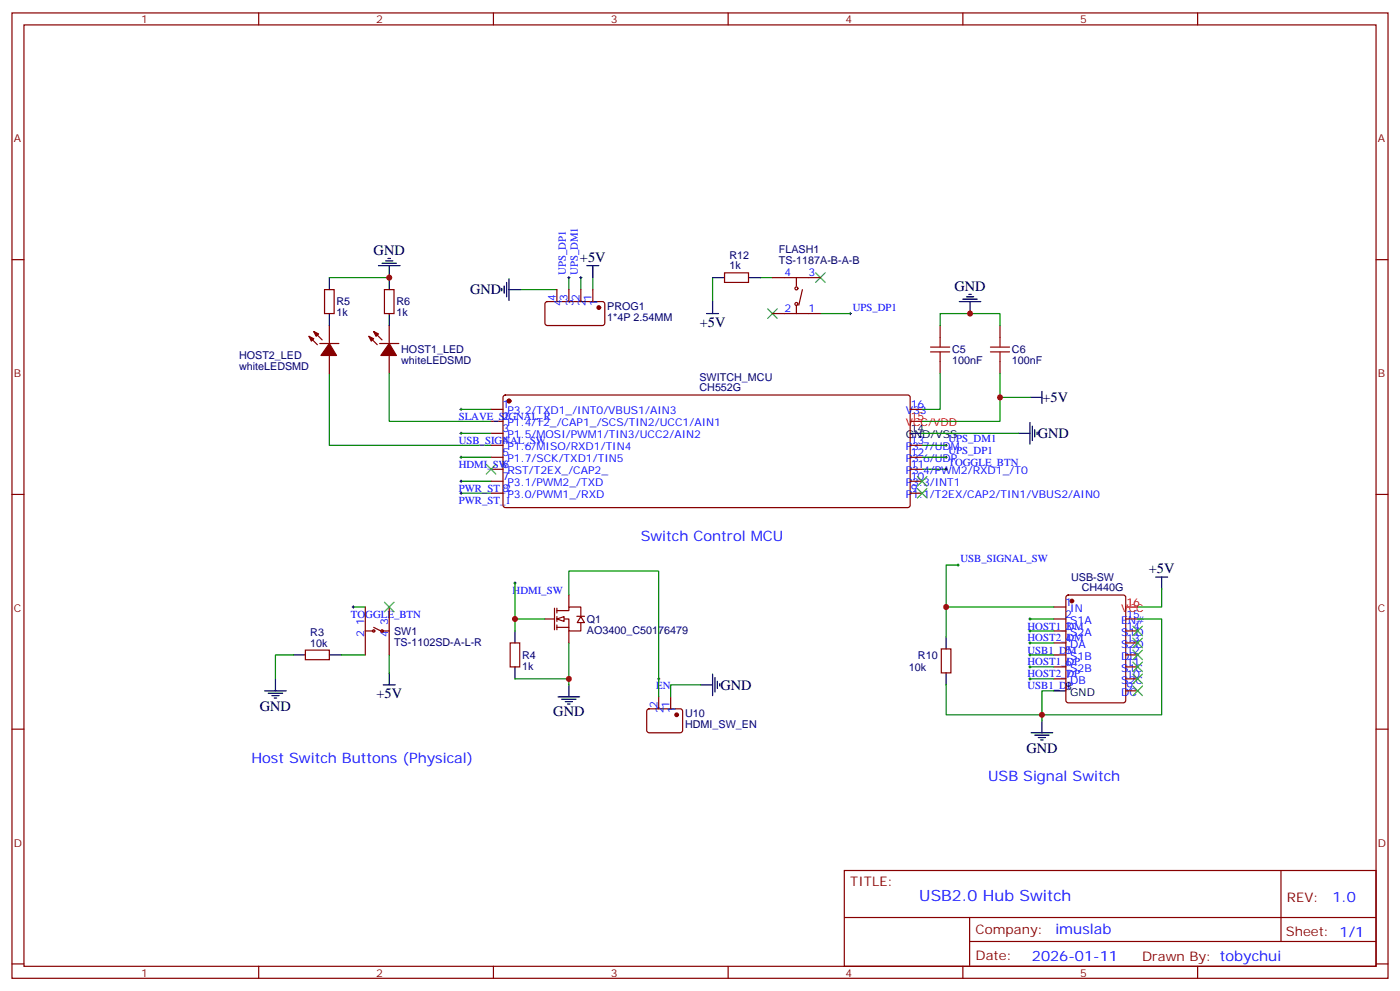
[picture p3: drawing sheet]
<svg xmlns="http://www.w3.org/2000/svg" width="412mm" height="292mm" viewBox="0 0 412 292" stroke-linecap="round" stroke-linejoin="round" font-family="sans-serif">
<g fill="none" stroke="#870000" stroke-width=".35">
<path d="M3.5 3.8h405.4v284.3h-405.4zM7.1 7.3h398.2v277.3h-398.2zM76.2 3.8v3.5M145.3 3.8v3.5M214.5 3.8v3.5M283.6 3.8v3.5M352.8 3.8v3.5M3.5 76.5h3.6M405.3 76.5h3.6M91 99.1l2.5 2.4M92.4 97.6l2.5 2.5M95.6 85.3h2.8v7.1h-2.8z"/>
<path d="M97 95.9v5.3M108.7 99.1l2.4 2.4M110.1 97.6l2.4 2.5M113.2 85.3h2.9v7.1h-2.9zM114.7 95.9v5.3M160.7 89l.5-.2 16.5 .1 .5 .6-.1 6-.7 .4-16.5-.1-.4-.6v-5.7zM164 85.3v3.5M167.6 85.3v3.5M171.1 85.3v3.5M174.6 85.3v3.5M213.4 80.4h7.1v2.8h-7.1zM227.5 81.8h14.2"/>
<path d="M227.5 92.4h14.2M234.6 81.8v2.4M234.6 89.9v2.5M236.4 85.3l-1.1 4.6M276.9 95.9v3.5M294.6 95.9v3.5M94.2 101.2h5.6M97 104.7v5.3M111.8 101.2h5.7M114.7 104.7v5.3M148.4 116.6l.5-.3 118.8 .1 .4 .7-.1 32-.6 .4-118.8-.1-.4-.6v-31.7zM276.9 106.5v3.5"/>
<path d="M294.6 106.5v3.5M144.6 120.6h3.6M144.6 124.1h3.6M144.6 127.6h3.6M144.6 131.2h3.6M144.6 134.7h3.6M144.6 138.2h3.6M268.1 120.6h3.5M268.1 131.2h3.5M268.1 134.7h3.5M268.1 138.2h3.5M3.5 145.6h3.6"/>
<path d="M144.6 141.7h3.6M144.6 145.3h3.6M268.1 141.7h3.5M268.1 145.3h3.5M405.3 145.6h3.6M107.6 178.8v14.1M114.7 178.8v14.1M163.3 179.1v6.4M164 179.8h3.6v-1h3.5v2.8M164 179.1v1.5M167.6 175.3v3.5M310.4 178.8h3.6"/>
<path d="M314.2 175.5l.5-.2h16.2l.7 .4v30.6l-.5 .7h-16.4l-.7-.5v-30.5zM90 191.5h7v2.8h-7zM107.6 185.8h2.5M110.1 184.8l2.1 1h2.5M160.5 182.3h2.8M164 182.3h3.6v3.5h3.5v-2.4M164 181.6v1.4M164 184.1v1.4M164 184.8h3.6M167.6 185.8v3.6M169.9 181.5h2.3M171.1 181.6l1.1 1.8h-2.2z"/>
<path d="M277.3 191.1h2.8v7.1h-2.8zM310.4 185.8h3.6M310.4 182.3h3.6M310.4 189.4h3.6M310.4 192.9h3.6M310.4 196.4h3.6M310.4 200h3.6M331.6 185.8h3.5M331.6 182.3h3.5M331.6 189.4h3.5M331.6 192.9h3.5M331.6 196.4h3.5"/>
<path d="M331.6 200h3.5M3.5 214.8h3.6M190.7 209l.5-.2h9.5l.4 .7-.1 5.9-.6 .4h-9.5l-.4-.7v-5.6zM194 205.2v3.6M197.6 205.2v3.6M331.6 203.5h3.5M405.3 214.8h3.6M248.7 256.4h156.6v28.2h-156.6zM377.3 256.4v20.9M248.7 270.2h156.5M285.6 277.3h119.6M285.6 270.2v14.2"/>
<path d="M3.5 283.9h3.6M76.2 284.6v3.5M145.3 284.6v3.5M214.5 284.6v3.5M283.6 284.6v3.5M352.8 284.6v3.5M405.3 283.9h3.6"/>
<circle cx="234.6" cy="84.9" r=".44"/>
<circle cx="234.6" cy="89.5" r=".44"/>
<circle cx="110.1" cy="185.8" r=".35"/>
<circle cx="112.5" cy="185.8" r=".35"/>
</g>
<g fill="none" stroke="#008700" stroke-width=".35">
<path d="M97 81.8h17.7M153.5 85.3h10.5M167.6 81.8v3.5M171.1 81.8v3.5M174.6 81.8v3.5M209.9 81.8v7M224 81.8h3.5M241.7 92.4h8.8M276.9 95.9v-3.5h17.7v3.5M97 110v21.2h47.6M114.7 110v14.1h29.9M276.9 110v10.6h-5.3"/>
<path d="M294.6 110v14.1h-23M294.6 117.1h8.8M135.8 127.6h8.8M135.8 120.6h8.8M271.6 138.2h7.1M271.6 131.2h7.1M271.6 134.7h7.1M271.6 127.6h28.3M135.8 141.7h8.8M135.8 145.3h8.8M104.1 178.8h3.5M167.6 175.3v-7.1h26.4v37"/>
<path d="M282.2 166.4h-3.5v12.4M310.4 178.8h-31.7v8.8M342.2 173.5v5.3h-7.1M86.4 192.9h-5.3v7.1M100.5 192.9h7.1M114.7 192.9v5.3M303.4 192.9h7M303.4 182.3h7M303.4 189.4h7M303.4 200h7M303.4 185.8h7M303.4 196.4h7"/>
<path d="M335.1 182.3h7.1v28.2h-63.5v-8.8M206.4 201.7h-8.8v3.5M310.4 203.5h-3.5v8.8"/>
</g>
<g fill="#870000" stroke="#870000" stroke-width=".35">
<path d="M92.4 97.6l1.4 .8-.7 .7z"/>
<path d="M91 99.1l1.4 .7-.7 .7z"/>
<path d="M97 101.2l2.1 3.5h-4.6z"/>
<path d="M110.1 97.6l1.4 .8-.7 .7z"/>
<path d="M108.7 99.1l1.4 .7-.7 .7z"/>
<path d="M114.7 101.2l2.1 3.5h-4.6z"/>
<circle cx="176.4" cy="90.6" r=".53"/>
<circle cx="149.9" cy="118.1" r=".53"/>
<circle cx="315.7" cy="177" r=".53"/>
<circle cx="199.3" cy="210.5" r=".53"/>
</g>
<g fill="none" stroke="#000" stroke-width=".35">
<path d="M111.5 78.2h6.3M112.5 77.5h4.3M113.6 76.8h2.1M114.3 76.1h.7M114.7 78.2v7.1M172.9 78.2h3.5M174.6 78.2v3.6M97 81.8v3.5M97 92.4v3.5M114.7 92.4v3.5M147.8 84.9v.8M148.5 84.2v2.2"/>
<path d="M149.2 83.2v4.2M149.9 85.3h3.6M149.9 82.1v6.4M208.1 92.4h3.6M209.9 81.8h3.5M209.9 88.8v3.6M220.5 81.8h3.5M282.6 88.8h6.3M283.6 88.1h4.3M284.7 87.4h2.1M285.4 86.7h.7M285.8 88.8v3.6"/>
<path d="M303.4 117.1h3.5M306.9 115.3v3.5M268.1 127.6h3.5M299.9 127.6h3.5M303.4 124.5v6.3M304.1 125.5v4.3M304.8 126.6v2.1M305.5 127.3v.7M340.4 170h3.6M342.2 170v3.5M81.1 200v3.5M86.4 192.9h3.6"/>
<path d="M97 192.9h3.5M114.7 198.2v3.5M209.9 198.5v6.4M210.6 199.6v4.2M278.7 187.6v3.5M278.7 198.2v3.5M78 203.5h6.3M79 204.2h4.3M80.1 204.9h2.1M80.8 205.6h.7M112.9 201.7h3.5M206.4 201.7h3.5"/>
<path d="M211.3 200.7v2.1M212 201.4v.7M303.7 215.8h6.4M304.8 216.5h4.2M305.9 217.2h2.1M306.6 217.9h.7M306.9 212.3v3.5M310.4 203.5h3.6"/>
</g>
<g fill="none" stroke="#000" stroke-width=".29">
<path d="M167.2 81.8h.7M167.6 81.4v.7M170.7 81.8h.7M171.1 81.4v.7M250.1 92.4h.7M250.5 92v.7M135.5 127.6h.7M135.5 120.6h.7M135.8 120.2v.7M135.8 127.3v.7M278.3 134.7h.7M278.3 131.2h.7"/>
<path d="M278.3 138.2h.7M278.7 130.8v.7M278.7 134.3v.7M278.7 137.9v.7M135.5 145.3h.7M135.5 141.7h.7M135.8 141.4v.7M135.8 144.9v.7M103.7 178.8h.7M104.1 178.4v.7M281.9 166.4h.7M282.2 166.1v.7"/>
<path d="M193.7 200h.7M194 199.6v.7M303 196.4h.7M303 192.9h.7M303 185.8h.7M303 182.3h.7M303 200h.7M303 189.4h.7M303.4 182v.7M303.4 185.5v.7M303.4 189v.7M303.4 192.5v.8"/>
<path d="M303.4 196.1v.7M303.4 199.6v.7"/>
</g>
<g fill="none" stroke="#3c3" stroke-width=".35">
<path d="M226.1 90.9l2.9 2.9M229 90.9l-2.9 2.9M240.2 80.4l2.9 2.8M243.1 80.4l-2.9 2.8M143.2 136.8l2.8 2.8M146 136.8l-2.8 2.8M270.2 143.9l2.8 2.8M270.2 140.3l2.8 2.9M273 143.9l-2.8 2.8M273 140.3l-2.8 2.9M113.2 177.4l2.9 2.8M116.1 177.4l-2.9 2.8"/>
<path d="M333.7 184.4l2.8 2.9M333.7 188l2.8 2.8M333.7 191.5l2.8 2.8M333.7 195l2.8 2.8M333.7 198.5l2.8 2.9M336.5 184.4l-2.8 2.9M336.5 188l-2.8 2.8M336.5 191.5l-2.8 2.8M336.5 195l-2.8 2.8M336.5 198.5l-2.8 2.9M333.7 202.1l2.8 2.8M336.5 202.1l-2.8 2.8"/>
</g>
<path d="M268.1 124.1h3.5M331.6 178.8h3.5" fill="none" stroke="#f00" stroke-width=".35"/>
<path d="M276.9 99.4v2.8M294.6 99.4v2.8M274.1 102.2h5.7M274.1 103.6h5.7M276.9 103.6v2.9M291.7 102.2h5.7M291.7 103.6h5.7M294.6 103.6v2.9" fill="none" stroke="#a10000" stroke-width=".35"/>
<path d="M164 182.3l2.2-.7v1.4z" fill="#fff" stroke="#870000" stroke-width=".35"/>
<path d="M151.7 185.8v3.6M151.7 196.4v3.6M164.4 205.2h6.3M165.5 206h4.2M166.5 206.7h2.1M167.2 207.4h.7M167.6 201.7v3.5" fill="none" stroke="#000" stroke-width=".35"/>
<path d="M135.8 134.7h8.8M151.7 171.7v10.6M151.7 200h15.9M160.5 182.3h-8.8v3.5M167.6 189.4v12.3" fill="none" stroke="#008700" stroke-width=".35"/>
<path d="M150.3 189.4h2.8v7h-2.8z" fill="none" stroke="#870000" stroke-width=".35"/>
<path d="M135.5 134.7h.7M135.8 134.3v.7M151.3 171.7h.7M151.7 171.4v.7" fill="none" stroke="#000" stroke-width=".29"/>
<g fill="#c00">
<circle cx="114.7" cy="81.8" r=".88"/>
<circle cx="294.6" cy="117.1" r=".88"/>
<circle cx="285.8" cy="92.4" r=".88"/>
<circle cx="306.9" cy="210.5" r=".88"/>
<circle cx="278.7" cy="178.8" r=".88"/>
<circle cx="167.6" cy="200" r=".88"/>
<circle cx="151.7" cy="182.3" r=".88"/>
</g>
<text font-size="4.6" fill="#00f" x="270.8" y="265.4">USB2.0 Hub Switch</text>
<g font-size="4.2">
<text x="110.1" y="75">GND</text>
<text x="170.8" y="77.1">+5V</text>
<text x="138.5" y="86.7">GND</text>
<text x="281.2" y="85.6">GND</text>
<text x="206.1" y="96.3">+5V</text>
<text x="307.1" y="118.5">+5V</text>
<text x="305.7" y="129.1">GND</text>
<text x="338.4" y="168.9">+5V</text>
<text x="212.2" y="203.2">GND</text>
<text x="76.6" y="209.6">GND</text>
<text x="110.9" y="205.7">+5V</text>
<text x="163" y="210.9">GND</text>
<text x="302.3" y="221.9">GND</text>
</g>
<g font-size="4.2" fill="#00f">
<text x="188.7" y="159.4">Switch Control MCU</text>
<text x="74.1" y="224.6">Host Switch Buttons (Physical)</text>
<text x="291" y="229.9">USB Signal Switch</text>
<text x="392.5" y="265.7">1.0</text>
<text x="310.9" y="275.2">imuslab</text>
<text x="304" y="283">2026-01-11</text>
</g>
<g font-size="3.9" fill="#800">
<text x="250.5" y="261">TITLE:</text>
<text x="379.1" y="265.7">REV:</text>
<text x="287.4" y="275.2">Company:</text>
<text x="378.7" y="275.8">Sheet: 1/1</text>
<text x="287.4" y="282.9">Date:</text>
<text x="336.4" y="282.9">Drawn By: tobychui</text>
</g>
<g font-size="3.2" fill="#800">
<text x="41.6" y="6.8">1</text>
<text x="110.8" y="6.8">2</text>
<text x="179.9" y="6.8">3</text>
<text x="249.1" y="6.8">4</text>
<text x="318.2" y="6.8">5</text>
<text x="4.1" y="41.9">A</text>
<text x="405.9" y="41.9">A</text>
<text x="4.1" y="111.1">B</text>
<text x="405.9" y="111.1">B</text>
<text x="4.1" y="180.2">C</text>
<text x="405.9" y="180.2">C</text>
<text x="4.1" y="249.3">D</text>
<text x="405.9" y="249.3">D</text>
<text x="41.6" y="287.6">1</text>
<text x="110.8" y="287.6">2</text>
<text x="179.9" y="287.6">3</text>
<text x="249.1" y="287.6">4</text>
<text x="318.2" y="287.6">5</text>
</g>
<g font-size="3.2" fill="#000080">
<text x="214.9" y="76.2">R12</text>
<text x="229.4" y="77.6">TS-1187A-B-A-B</text>
<text x="229.4" y="74.5">FLASH1</text>
<text x="214.9" y="79.3">1k</text>
<text x="99.1" y="89.9">R5</text>
<text x="116.8" y="89.9">R6</text>
<text x="99.1" y="93.2">1k</text>
<text x="116.8" y="93.2">1k</text>
<text x="178.9" y="94.6">1*4P 2.54MM</text>
<text x="178.9" y="91.4">PROG1</text>
<text x="70.4" y="105.8">HOST2_LED</text>
<text x="118.2" y="107.2">whiteLEDSMD</text>
<text x="118.2" y="104.1">HOST1_LED</text>
<text x="280.5" y="107.3">100nF</text>
<text x="280.5" y="104.1">C5</text>
<text x="298.1" y="107.3">100nF</text>
<text x="298.1" y="104.1">C6</text>
<text x="70.4" y="109">whiteLEDSMD</text>
<text x="206" y="112.2">SWITCH_MCU</text>
<text x="206" y="115.3">CH552G</text>
<text x="315.5" y="171.1">USB-SW</text>
<text x="318.6" y="174">CH440G</text>
<text x="172.9" y="183.5">Q1</text>
<text x="91.4" y="190.4">10k</text>
<text x="91.4" y="187.2">R3</text>
<text x="116.1" y="190.2">TS-1102SD-A-L-R</text>
<text x="116.1" y="187">SW1</text>
<text x="172.9" y="186.6">AO3400_C50176479</text>
<text x="153.8" y="197.2">1k</text>
<text x="153.8" y="194">R4</text>
<text x="267.8" y="197.5">10k</text>
<text x="270.4" y="194">R10</text>
<text x="201.8" y="214.5">HDMI_SW_EN</text>
<text x="201.8" y="211.3">U10</text>
</g>
<g font-size="3.2" fill="#00f">
<text x="166.7" y="81.1" transform="rotate(-90 166.7 81.1)">UPS_DP1</text>
<text x="170.2" y="81.1" transform="rotate(-90 170.2 81.1)">UPS_DM1</text>
<text x="231.1" y="81.4">4</text>
<text x="238.1" y="81.4">3</text>
<text x="163.7" y="88.7" transform="rotate(-90 163.7 88.7)">4</text>
<text x="167.2" y="88.7" transform="rotate(-90 167.2 88.7)">3</text>
<text x="170.7" y="88.7" transform="rotate(-90 170.7 88.7)">2</text>
<text x="174.3" y="88.7" transform="rotate(-90 174.3 88.7)">1</text>
<text x="165.5" y="90.1" transform="rotate(-90 165.5 90.1)">4</text>
<text x="169" y="90.1" transform="rotate(-90 169 90.1)">3</text>
<text x="172.5" y="90.1" transform="rotate(-90 172.5 90.1)">2</text>
<text x="176" y="90.1" transform="rotate(-90 176 90.1)">1</text>
<text x="231.1" y="92">2</text>
<text x="238.1" y="92">1</text>
<text x="251.2" y="91.5">UPS_DP1</text>
<text x="135.1" y="123.7">SLAVE_SIGNAL_R</text>
<text x="148" y="120.2">1</text>
<text x="148" y="123.8">2</text>
<text x="149.5" y="122">P3.2/TXD1_/INT0/VBUS1/AIN3</text>
<text x="149.5" y="125.5">P1.4/T2_/CAP1_/SCS/TIN2/UCC1/AIN1</text>
<text x="266.8" y="122">V33</text>
<text x="268.3" y="120.2">16</text>
<text x="135.1" y="130.7">USB_SIGNAL_SW</text>
<text x="148" y="127.3">3</text>
<text x="148" y="130.8">4</text>
<text x="149.5" y="129">P1.5/MOSI/PWM1/TIN3/UCC2/AIN2</text>
<text x="268.3" y="130.8">13</text>
<text x="279.4" y="130.3">UPS_DM1</text>
<text x="135.1" y="137.8">HDMI_SW</text>
<text x="148" y="134.3">5</text>
<text x="148" y="137.9">6</text>
<text x="149.5" y="132.6">P1.6/MISO/RXD1/TIN4</text>
<text x="149.5" y="136.1">P1.7/SCK/TXD1/TIN5</text>
<text x="266.8" y="136.1">P3.6/UDP</text>
<text x="266.8" y="132.6">P3.7/UDM</text>
<text x="268.3" y="137.9">11</text>
<text x="268.3" y="134.3">12</text>
<text x="279.4" y="133.8">UPS_DP1</text>
<text x="279.4" y="137.3">TOGGLE_BTN</text>
<text x="148" y="141.4">7</text>
<text x="149.5" y="139.6">RST/T2EX_/CAP2_</text>
<text x="149.5" y="143.2">P3.1/PWM2_/TXD</text>
<text x="266.8" y="143.2">P3.3/INT1</text>
<text x="266.8" y="139.6">P3.4/PWM2/RXD1_/T0</text>
<text x="268.3" y="141.4">10</text>
<text x="135.1" y="148.4">PWR_ST_1</text>
<text x="135.1" y="144.9">PWR_ST_2</text>
<text x="148" y="144.9">8</text>
<text x="149.5" y="146.7">P3.0/PWM1_/RXD</text>
<text x="266.8" y="146.7">P1.1/T2EX/CAP2/TIN1/VBUS2/AIN0</text>
<text x="268.3" y="144.9">9</text>
<text x="282.9" y="165.6">USB_SIGNAL_SW</text>
<text x="151" y="174.8">HDMI_SW</text>
<text x="313.8" y="178.4">1</text>
<text x="103.4" y="181.9">TOGGLE_BTN</text>
<text x="107.2" y="184.1" transform="rotate(-90 107.2 184.1)">1</text>
<text x="114.3" y="184.1" transform="rotate(-90 114.3 184.1)">3</text>
<text x="302.7" y="185.4">HOST1_DM</text>
<text x="313.8" y="182">2</text>
<text x="313.8" y="185.5">3</text>
<text x="315.3" y="180.2">IN</text>
<text x="315.3" y="183.7">S1A</text>
<text x="330.3" y="183.7">EN#</text>
<text x="331.8" y="185.5">14</text>
<text x="331.8" y="182">15</text>
<text x="107.2" y="187.6" transform="rotate(-90 107.2 187.6)">2</text>
<text x="114.3" y="187.6" transform="rotate(-90 114.3 187.6)">4</text>
<text x="302.7" y="188.9">HOST2_DM</text>
<text x="313.8" y="189">4</text>
<text x="315.3" y="187.3">S2A</text>
<text x="315.3" y="190.8">DA</text>
<text x="330.3" y="190.8">S2D</text>
<text x="330.3" y="187.3">S1D</text>
<text x="331.8" y="189">13</text>
<text x="302.7" y="196">HOST1_DP</text>
<text x="302.7" y="192.5">USB1_DM</text>
<text x="313.8" y="192.5">5</text>
<text x="313.8" y="196.1">6</text>
<text x="315.3" y="194.3">S1B</text>
<text x="315.3" y="197.8">S2B</text>
<text x="330.3" y="197.8">S1C</text>
<text x="330.3" y="194.3">DD</text>
<text x="331.8" y="196.1">11</text>
<text x="331.8" y="192.5">12</text>
<text x="193.3" y="203">EN</text>
<text x="302.7" y="199.5">HOST2_DP</text>
<text x="302.7" y="203.1">USB1_DP</text>
<text x="313.8" y="199.6">7</text>
<text x="315.3" y="201.4">DB</text>
<text x="330.3" y="201.4">S2C</text>
<text x="331.8" y="203.1">9</text>
<text x="331.8" y="199.6">10</text>
<text x="193.7" y="208.6" transform="rotate(-90 193.7 208.6)">2</text>
<text x="197.2" y="208.6" transform="rotate(-90 197.2 208.6)">1</text>
<text x="330.3" y="204.9">DC</text>
<text x="195.4" y="210.1" transform="rotate(-90 195.4 210.1)">2</text>
<text x="199" y="210.1" transform="rotate(-90 199 210.1)">1</text>
</g>
<g font-size="3.2" fill="#f00">
<text x="266.8" y="125.5">VCC/VDD</text>
<text x="268.3" y="123.8">15</text>
<text x="331.8" y="178.4">16</text>
<text x="330.3" y="180.2">VCC</text>
</g>
<g font-size="3.2">
<text x="266.8" y="129">GND/VSS</text>
<text x="268.3" y="127.3">14</text>
<text x="313.8" y="203.1">8</text>
<text x="315.3" y="204.9">GND</text>
</g>
</svg>
